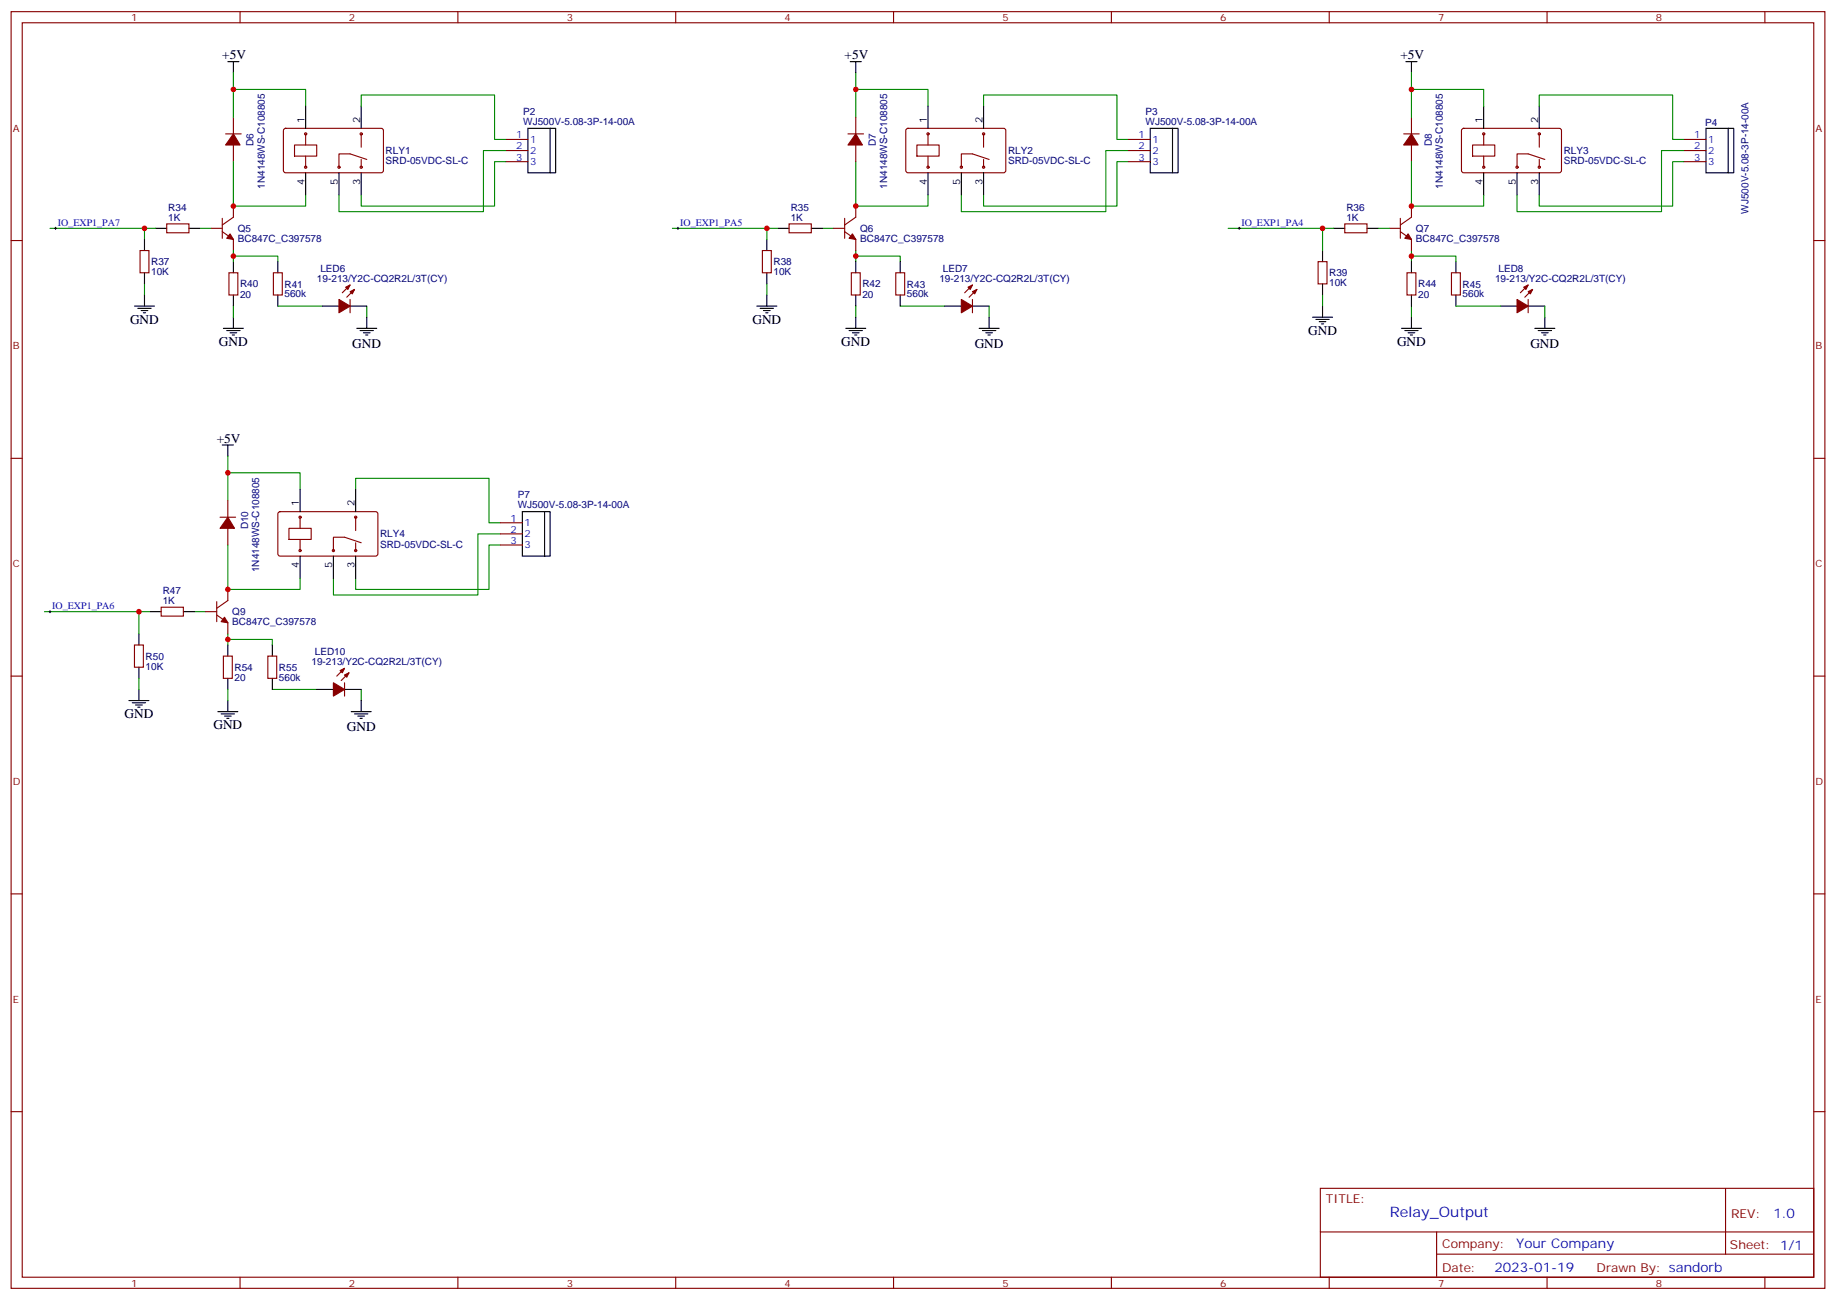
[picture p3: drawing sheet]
<svg xmlns="http://www.w3.org/2000/svg" width="583mm" height="413mm" viewBox="0 0 583 413" stroke-linecap="round" stroke-linejoin="round" font-family="sans-serif">
<g fill="none" stroke="#000" stroke-width=".35">
<path d="M72.3 19.6h3.5M74.1 19.6v3.5M269.9 19.6h3.5M271.6 19.6v3.5M446.3 19.6h3.5M448 19.6v3.5M97 33.7v7M114.7 33.7v7M294.6 33.7v7M312.2 33.7v7M471 33.7v7M488.6 33.7v7"/>
<path d="M97 54.9v7M107.6 54.9v7M114.7 54.9v7M167.6 40.7h7v14.2h-7zM174.6 40.7h1.8v14.2h-1.8M294.6 54.9v7M305.2 54.9v7M312.2 54.9v7M365.1 40.7h7.1v14.2h-7.1zM372.2 40.7h1.7v14.2h-1.7M471 54.9v7M481.5 54.9v7"/>
<path d="M488.6 54.9v7M541.5 40.7h7.1v14.2h-7.1zM548.6 40.7h1.7v14.2h-1.7M45.9 76v3.6M49.4 72.5h3.5M60 72.5h3.5M243.4 76v3.6M246.9 72.5h3.6M257.5 72.5h3.6M419.8 79.6v3.5M423.3 72.5h3.6M433.9 72.5h3.5"/>
<path d="M42.7 97.2h6.3M43.7 97.9h4.3M44.8 98.6h2.1M45.5 99.3h.7M45.9 86.6v3.5M45.9 93.7v3.5M74.1 83.1v3.5M74.1 93.7v3.5M88.2 83.1v3.5M88.2 93.7v3.5M102.3 97.2h5.3M111.1 97.2h5.3"/>
<path d="M240.2 97.2h6.4M241.3 97.9h4.2M242.4 98.6h2.1M243.1 99.3h.7M243.4 86.6v3.5M243.4 93.7v3.5M271.6 83.1v3.5M271.6 93.7v3.5M285.8 83.1v3.5M285.8 93.7v3.5M299.9 97.2h5.3M308.7 97.2h5.3"/>
<path d="M419.8 90.1v3.6M419.8 97.2v3.5M448 83.1v3.5M448 93.7v3.5M462.1 83.1v3.5M462.1 93.7v3.5M476.2 97.2h5.3M485.1 97.2h5.3M70.9 104.2h6.4M72 105h4.2M73 105.7h2.1M73.7 106.4h.7"/>
<path d="M74.1 100.7v3.5M113.2 104.2h6.4M114.3 105h4.2M115.4 105.7h2.1M116.1 106.4h.7M116.4 100.7v3.5M268.5 104.2h6.3M269.5 105h4.3M270.6 105.7h2.1M271.3 106.4h.7M271.6 100.7v3.5M310.8 104.2h6.3"/>
<path d="M311.9 105h4.2M312.9 105.7h2.1M313.6 106.4h.7M314 100.7v3.5M416.6 100.7h6.4M417.7 101.4h4.2M418.7 102.1h2.2M419.5 102.8h.7M444.9 104.2h6.3M445.9 105h4.2M447 105.7h2.1M447.7 106.4h.7"/>
<path d="M448 100.7v3.5M487.2 104.2h6.3M488.2 105h4.3M489.3 105.7h2.1M490 106.4h.7M490.4 100.7v3.5M70.6 141.3h3.5M72.3 141.3v3.5M95.2 155.4v7.1M112.9 155.4v7.1M95.2 176.6v7M105.8 176.6v7"/>
<path d="M112.9 176.6v7M165.8 162.5h7.1v14.1h-7.1zM172.9 162.5h1.7v14.1h-1.7M47.6 194.2h3.6M58.2 194.2h3.5M44.1 201.3v3.5M44.1 211.8v3.6M44.1 218.9v3.5M72.3 204.8v3.5M72.3 215.4v3.5M86.4 204.8v3.5M86.4 215.4v3.5"/>
<path d="M100.5 218.9h5.3M109.4 218.9h5.3M40.9 222.4h6.4M42 223.1h4.2M43 223.8h2.2M43.7 224.5h.7M69.1 226h6.4M70.2 226.7h4.2M71.3 227.4h2.1M72 228.1h.7M72.3 222.4v3.6M111.5 226h6.3"/>
<path d="M112.5 226.7h4.3M113.6 227.4h2.1M114.3 228.1h.7M114.7 222.4v3.6"/>
</g>
<g fill="none" stroke="#870000" stroke-width=".35">
<path d="M3.5 3.7h575.8v405.3h-575.8zM7.1 7.2h568.6v398.3h-568.6zM76.2 3.7v3.5M145.3 3.7v3.5M214.5 3.7v3.5M283.6 3.7v3.5M352.8 3.7v3.5M421.9 3.7v3.5M491.1 3.7v3.5M560.2 3.7v3.5M74.1 37.2v5.3M271.6 37.2v5.3"/>
<path d="M448 37.2v5.3M71.6 42.5h5M74.1 46v5.3M90.2 41l.5-.3 30.6 .1 .4 .7-.1 12.9-.6 .5-30.6-.1-.4-.6v-12.7zM93.5 46h7v3.6h-7zM97 42.5v3.5M97 49.6v3.5M114.7 42.5v4.2M114.7 50.6v2.5M116.4 50.6l-5.3-1.7h-3.5v4.2M160.5 44.3h7.1M160.5 47.8h7.1"/>
<path d="M160.5 51.3h7.1M269.2 42.5h4.9M271.6 46v5.3M287.7 41l.5-.3 30.6 .1 .5 .7-.1 12.9-.6 .5-30.7-.1-.4-.6v-12.7zM291 46h7.1v3.6h-7.1zM294.6 42.5v3.5M294.6 49.6v3.5M312.2 42.5v4.2M312.2 50.6v2.5M314 50.6l-5.3-1.7h-3.5v4.2M358.1 44.3h7M358.1 47.8h7"/>
<path d="M358.1 51.3h7M445.6 42.5h4.9M448 46v5.3M464.1 41l.5-.3 30.6 .1 .5 .7-.1 12.9-.7 .5-30.6-.1-.4-.6v-12.7zM467.4 46h7.1v3.6h-7.1zM471 42.5v3.5M471 49.6v3.5M488.6 42.5v4.2M488.6 50.6v2.5M490.4 50.6l-5.3-1.7h-3.6v4.2M534.5 44.3h7M534.5 47.8h7"/>
<path d="M534.5 51.3h7M3.5 76.4h3.6M44.4 79.6h2.9v7h-2.9zM52.9 71.1h7.1v2.8h-7.1zM67 72.5h3.6M70.6 73.6l3.5 2.4v3.6M70.6 69.3v6.4M74.1 65.4v3.6l-3.5 2.4M242 79.6h2.8v7h-2.8zM250.5 71.1h7v2.8h-7zM264.6 72.5h3.5M268.1 73.6l3.5 2.4v3.6"/>
<path d="M268.1 69.3v6.4M271.6 65.4v3.6l-3.5 2.4M426.9 71.1h7v2.8h-7zM441 72.5h3.5M444.5 73.6l3.5 2.4v3.6M444.5 69.3v6.4M448 65.4v3.6l-3.5 2.4M575.7 76.4h3.6M72.7 86.6h2.8v7.1h-2.8zM86.8 86.6h2.8v7.1h-2.8zM111.1 90.5l-2.4 2.5M111.1 95.1v4.2"/>
<path d="M112.5 91.9l-2.4 2.5M270.2 86.6h2.8v7.1h-2.8zM284.3 86.6h2.9v7.1h-2.9zM308.7 90.5l-2.5 2.5M308.7 95.1v4.2M310.1 91.9l-2.5 2.5M418.4 83.1h2.8v7h-2.8zM446.6 86.6h2.8v7.1h-2.8zM460.7 86.6h2.8v7.1h-2.8zM485.1 90.5l-2.5 2.5M485.1 95.1v4.2M486.5 91.9l-2.5 2.5"/>
<path d="M3.5 145.5h3.6M72.3 158.9v5.3M575.7 145.5h3.6M69.8 164.2h5M72.3 167.7v5.3M88.4 162.7l.5-.2h30.6l.4 .7v12.9l-.7 .5-30.6-.1-.4-.6v-12.7zM91.7 167.7h7.1v3.6h-7.1zM95.2 164.2v3.5M95.2 171.3v3.5M112.9 164.2v4.3M112.9 172.3v2.5M114.7 172.3l-5.3-1.7h-3.6v4.2"/>
<path d="M158.7 166h7.1M158.7 169.5h7.1M158.7 173h7.1M51.2 192.8h7v2.8h-7zM65.3 194.2h3.5M68.8 195.3l3.5 2.4v3.6M68.8 191v6.4M72.3 187.1v3.6l-3.5 2.4M3.5 214.7h3.6M42.7 204.8h2.8v7h-2.8zM70.9 208.3h2.8v7.1h-2.8zM85 208.3h2.8v7.1h-2.8z"/>
<path d="M109.4 212.2l-2.5 2.5M109.4 216.8v4.2M110.8 213.6l-2.5 2.5M575.7 214.7h3.6M3.5 283.8h3.6M575.7 283.8h3.6M3.5 353h3.6M575.7 353h3.6M419.1 377.3h156.6v28.2h-156.6zM547.7 377.3v20.9M419.1 391.1h156.5M456 398.2h119.6"/>
<path d="M456 391.1v14.2M76.2 405.5v3.5M145.3 405.5v3.5M214.5 405.5v3.5M283.6 405.5v3.5M352.8 405.5v3.5M421.9 405.5v3.5M491.1 405.5v3.5M560.2 405.5v3.5"/>
<circle cx="97" cy="42.5" r=".35"/>
<circle cx="97" cy="53.1" r=".35"/>
<circle cx="107.6" cy="53.1" r=".35"/>
<circle cx="114.7" cy="42.5" r=".35"/>
<circle cx="114.7" cy="53.1" r=".35"/>
<circle cx="294.6" cy="42.5" r=".35"/>
<circle cx="294.6" cy="53.1" r=".35"/>
<circle cx="305.2" cy="53.1" r=".35"/>
<circle cx="312.2" cy="42.5" r=".35"/>
<circle cx="312.2" cy="53.1" r=".35"/>
<circle cx="471" cy="42.5" r=".35"/>
<circle cx="471" cy="53.1" r=".35"/>
<circle cx="481.5" cy="53.1" r=".35"/>
<circle cx="488.6" cy="42.5" r=".35"/>
<circle cx="488.6" cy="53.1" r=".35"/>
<circle cx="95.3" cy="174.8" r=".35"/>
<circle cx="95.3" cy="164.2" r=".35"/>
<circle cx="105.8" cy="174.8" r=".35"/>
<circle cx="112.9" cy="164.2" r=".35"/>
<circle cx="112.9" cy="174.8" r=".35"/>
</g>
<g fill="#870000" stroke="#870000" stroke-width=".35">
<path d="M74.1 42.5l2.1 3.5h-4.6z"/>
<path d="M73 74.3l1.1 1.7-2.1-.3z"/>
<path d="M71.3 196l1 1.7-2.1-.3z"/>
<path d="M72.3 164.2l2.1 3.5h-4.6z"/>
<path d="M448 42.5l2.1 3.5h-4.5z"/>
<path d="M447 74.3l1 1.7-2.1-.3z"/>
<path d="M270.6 74.3l1 1.7-2.1-.3z"/>
<path d="M271.6 42.5l2.2 3.5h-4.6z"/>
<path d="M481.5 95.1l3.6 2.1-3.6 2.1z"/>
<path d="M485.1 92.6l1.4-.7-.7 1.4z"/>
<path d="M483.7 91.2l1.4-.7-.7 1.4z"/>
<path d="M305.2 95.1l3.5 2.1-3.5 2.1z"/>
<path d="M308.7 92.6l1.4-.7-.7 1.4z"/>
<path d="M307.3 91.2l1.4-.7-.7 1.4z"/>
<path d="M107.6 95.1l3.5 2.1-3.5 2.1z"/>
<path d="M111.1 92.6l1.4-.7-.7 1.4z"/>
<path d="M109.7 91.2l1.4-.7-.7 1.4z"/>
<path d="M105.8 216.8l3.6 2.1-3.6 2.1z"/>
<path d="M109.4 214.3l1.4-.7-.7 1.4z"/>
<path d="M107.9 212.9l1.5-.7-.7 1.4z"/>
</g>
<g fill="none" stroke="#008700" stroke-width=".35">
<path d="M74.1 23.1v5.3M97 33.7v-5.3h-22.9v8.8M114.7 33.7v-3.5h42.3v14.1h3.5M271.6 23.1v5.3M294.6 33.7v-5.3h-23v8.8M312.2 33.7v-3.5h42.3v14.1h3.6M448 23.1v5.3M471 33.7v-5.3h-23v8.8M488.6 33.7v-3.5h42.3v14.1h3.6M74.1 51.3v14.1h22.9v-3.5M160.5 47.8h-7v19.4h-45.9v-5.3M160.5 51.3h-3.5v14.1h-42.3v-3.5"/>
<path d="M271.6 51.3v14.1h23v-3.5M358.1 51.3h-3.6v14.1h-42.3v-3.5M358.1 47.8h-7.1v19.4h-45.8v-5.3M448 51.3v14.1h23v-3.5M534.5 47.8h-7.1v19.4h-45.9v-5.3M534.5 51.3h-3.6v14.1h-42.3v-3.5M15.9 72.5h33.5M45.9 72.5v3.5M63.5 72.5h3.5M74.1 79.6v3.5M213.4 72.5h33.5M243.4 72.5v3.5"/>
<path d="M261.1 72.5h3.5M271.6 79.6v3.5M389.8 72.5h33.5M419.8 72.5v7.1M437.4 72.5h3.6M448 79.6v3.5M45.9 90.1v3.6M74.1 81.3h14.1v1.8M74.1 97.2v3.5M88.2 97.2h14.1M116.4 97.2v3.5M243.4 90.1v3.6"/>
<path d="M271.6 81.3h14.2v1.8M271.6 97.2v3.5M285.8 97.2h14.1M314 97.2v3.5M419.8 93.7v3.5M448 81.3h14.1v1.8M448 97.2v3.5M462.1 97.2h14.1M490.4 97.2v3.5M72.3 144.8v5.3M95.2 155.4v-5.3h-22.9v8.8M112.9 155.4v-3.5h42.3v14.1h3.5"/>
<path d="M72.3 173v14.1h22.9v-3.5M158.7 173h-3.5v14.1h-42.3v-3.5M158.7 169.5h-7v19.4h-45.9v-5.3M14.1 194.2h33.5M44.1 194.2v7.1M61.7 194.2h3.6M44.1 215.4v3.5M72.3 203h14.1v1.8M72.3 201.3v3.5M72.3 218.9v3.5M86.4 218.9h14.1M114.7 218.9v3.5"/>
</g>
<path d="M17.3 72.5h.7M17.6 72.1v.7M214.8 72.5h.7M215.2 72.1v.7M393 72.5h.7M393.3 72.1v.7M15.5 194.2h.7M15.9 193.9v.7" fill="none" stroke="#000" stroke-width=".32"/>
<g fill="#c00">
<circle cx="74.1" cy="28.4" r=".88"/>
<circle cx="74.1" cy="65.4" r=".88"/>
<circle cx="72.3" cy="187.1" r=".88"/>
<circle cx="72.3" cy="150.1" r=".88"/>
<circle cx="45.9" cy="72.5" r=".88"/>
<circle cx="44.1" cy="194.2" r=".88"/>
<circle cx="448" cy="28.4" r=".88"/>
<circle cx="448" cy="65.4" r=".88"/>
<circle cx="271.6" cy="65.4" r=".88"/>
<circle cx="271.6" cy="28.4" r=".88"/>
<circle cx="419.8" cy="72.5" r=".88"/>
<circle cx="243.4" cy="72.5" r=".88"/>
<circle cx="448" cy="81.3" r=".88"/>
<circle cx="271.6" cy="81.3" r=".88"/>
<circle cx="74.1" cy="81.3" r=".88"/>
<circle cx="72.3" cy="203" r=".88"/>
</g>
<text font-size="4.6" fill="#00f" x="441.2" y="386.3">Relay_Output</text>
<g font-size="4.2">
<text x="70.6" y="18.9">+5V</text>
<text x="268.1" y="18.9">+5V</text>
<text x="444.5" y="18.9">+5V</text>
<text x="41.3" y="102.8">GND</text>
<text x="238.8" y="102.8">GND</text>
<text x="415.2" y="106.4">GND</text>
<text x="69.5" y="109.9">GND</text>
<text x="111.8" y="110.3">GND</text>
<text x="267.1" y="109.9">GND</text>
<text x="309.4" y="110.3">GND</text>
<text x="443.4" y="109.9">GND</text>
<text x="485.8" y="110.3">GND</text>
<text x="68.8" y="140.6">+5V</text>
<text x="39.5" y="228.1">GND</text>
<text x="67.7" y="231.6">GND</text>
<text x="110.1" y="232.1">GND</text>
</g>
<g font-size="4.2" fill="#00f">
<text x="562.9" y="386.6">1.0</text>
<text x="481.3" y="396.1">Your Company</text>
<text x="474.4" y="403.9">2023-01-19</text>
</g>
<g font-size="3.9" fill="#800">
<text x="420.9" y="381.9">TITLE:</text>
<text x="549.5" y="386.6">REV:</text>
<text x="457.8" y="396.1">Company:</text>
<text x="549.1" y="396.7">Sheet: 1/1</text>
<text x="457.8" y="403.8">Date:</text>
<text x="506.8" y="403.8">Drawn By: sandorb</text>
</g>
<g font-size="3.2" fill="#800">
<text x="41.6" y="6.7">1</text>
<text x="110.8" y="6.7">2</text>
<text x="179.9" y="6.7">3</text>
<text x="249.1" y="6.7">4</text>
<text x="318.2" y="6.7">5</text>
<text x="387.3" y="6.7">6</text>
<text x="456.5" y="6.7">7</text>
<text x="525.6" y="6.7">8</text>
<text x="4.1" y="41.8">A</text>
<text x="576.3" y="41.8">A</text>
<text x="4.1" y="110.9">B</text>
<text x="576.3" y="110.9">B</text>
<text x="4.1" y="180.1">C</text>
<text x="576.3" y="180.1">C</text>
<text x="4.1" y="249.2">D</text>
<text x="576.3" y="249.2">D</text>
<text x="4.1" y="318.4">E</text>
<text x="576.3" y="318.4">E</text>
<text x="41.6" y="408.5">1</text>
<text x="110.8" y="408.5">2</text>
<text x="179.9" y="408.5">3</text>
<text x="249.1" y="408.5">4</text>
<text x="318.2" y="408.5">5</text>
<text x="387.3" y="408.5">6</text>
<text x="456.5" y="408.5">7</text>
<text x="525.6" y="408.5">8</text>
</g>
<g font-size="3.2">
<text x="96.7" y="39" transform="rotate(-90 96.7 39)">1</text>
<text x="114.3" y="39" transform="rotate(-90 114.3 39)">2</text>
<text x="294.2" y="39" transform="rotate(-90 294.2 39)">1</text>
<text x="311.9" y="39" transform="rotate(-90 311.9 39)">2</text>
<text x="470.6" y="39" transform="rotate(-90 470.6 39)">1</text>
<text x="488.2" y="39" transform="rotate(-90 488.2 39)">2</text>
<text x="96.7" y="58.6" transform="rotate(-90 96.7 58.6)">4</text>
<text x="107.2" y="58.6" transform="rotate(-90 107.2 58.6)">5</text>
<text x="114.3" y="58.6" transform="rotate(-90 114.3 58.6)">3</text>
<text x="294.2" y="58.6" transform="rotate(-90 294.2 58.6)">4</text>
<text x="304.8" y="58.6" transform="rotate(-90 304.8 58.6)">5</text>
<text x="311.9" y="58.6" transform="rotate(-90 311.9 58.6)">3</text>
<text x="470.6" y="58.6" transform="rotate(-90 470.6 58.6)">4</text>
<text x="481.2" y="58.6" transform="rotate(-90 481.2 58.6)">5</text>
<text x="488.2" y="58.6" transform="rotate(-90 488.2 58.6)">3</text>
<text x="94.9" y="160.7" transform="rotate(-90 94.9 160.7)">1</text>
<text x="112.5" y="160.7" transform="rotate(-90 112.5 160.7)">2</text>
<text x="94.9" y="180.3" transform="rotate(-90 94.9 180.3)">4</text>
<text x="105.5" y="180.3" transform="rotate(-90 105.5 180.3)">5</text>
<text x="112.5" y="180.3" transform="rotate(-90 112.5 180.3)">3</text>
</g>
<g font-size="3.2" fill="#000080">
<text x="166.1" y="39.7">WJ500V-5.08-3P-14-00A</text>
<text x="166.1" y="36.5">P2</text>
<text x="363.6" y="39.7">WJ500V-5.08-3P-14-00A</text>
<text x="363.6" y="36.5">P3</text>
<text x="541.3" y="40.1">P4</text>
<text x="80.5" y="46.4" transform="rotate(-90 80.5 46.4)">D6</text>
<text x="278.1" y="46.4" transform="rotate(-90 278.1 46.4)">D7</text>
<text x="454.4" y="46.4" transform="rotate(-90 454.4 46.4)">D8</text>
<text x="122.4" y="52.2">SRD-05VDC-SL-C</text>
<text x="122.4" y="48.9">RLY1</text>
<text x="320" y="52.2">SRD-05VDC-SL-C</text>
<text x="320" y="48.9">RLY2</text>
<text x="496.4" y="52.2">SRD-05VDC-SL-C</text>
<text x="496.4" y="48.9">RLY3</text>
<text x="84" y="59.9" transform="rotate(-90 84 59.9)">1N4148WS-C108805</text>
<text x="281.6" y="59.9" transform="rotate(-90 281.6 59.9)">1N4148WS-C108805</text>
<text x="458" y="59.9" transform="rotate(-90 458 59.9)">1N4148WS-C108805</text>
<text x="53.4" y="70">1K</text>
<text x="53.4" y="66.9">R34</text>
<text x="251" y="70">1K</text>
<text x="251" y="66.9">R35</text>
<text x="427.4" y="70">1K</text>
<text x="427.4" y="66.9">R36</text>
<text x="555" y="67.8" transform="rotate(-90 555 67.8)">WJ500V-5.08-3P-14-00A</text>
<text x="75.5" y="76.8">BC847C_C397578</text>
<text x="75.5" y="73.6">Q5</text>
<text x="273" y="76.8">BC847C_C397578</text>
<text x="273" y="73.6">Q6</text>
<text x="449.4" y="76.8">BC847C_C397578</text>
<text x="449.4" y="73.6">Q7</text>
<text x="48" y="87.4">10K</text>
<text x="48" y="84.2">R37</text>
<text x="100.6" y="89.4">19-213/Y2C-CQ2R2L/3T(CY)</text>
<text x="101.7" y="86.3">LED6</text>
<text x="245.5" y="87.4">10K</text>
<text x="245.5" y="84.2">R38</text>
<text x="298.2" y="89.4">19-213/Y2C-CQ2R2L/3T(CY)</text>
<text x="299.3" y="86.3">LED7</text>
<text x="421.9" y="87.8">R39</text>
<text x="474.6" y="89.4">19-213/Y2C-CQ2R2L/3T(CY)</text>
<text x="475.7" y="86.3">LED8</text>
<text x="76.2" y="94.5">20</text>
<text x="76.2" y="91.2">R40</text>
<text x="90.3" y="94.4">560k</text>
<text x="90.3" y="91.3">R41</text>
<text x="273.8" y="94.5">20</text>
<text x="273.8" y="91.2">R42</text>
<text x="287.9" y="94.4">560k</text>
<text x="287.9" y="91.3">R43</text>
<text x="421.9" y="90.9">10K</text>
<text x="450.1" y="94.5">20</text>
<text x="450.1" y="91.2">R44</text>
<text x="464.3" y="94.4">560k</text>
<text x="464.3" y="91.3">R45</text>
<text x="164.3" y="161.4">WJ500V-5.08-3P-14-00A</text>
<text x="164.3" y="158.2">P7</text>
<text x="78.7" y="168.1" transform="rotate(-90 78.7 168.1)">D10</text>
<text x="120.6" y="173.9">SRD-05VDC-SL-C</text>
<text x="120.6" y="170.6">RLY4</text>
<text x="82.3" y="181.6" transform="rotate(-90 82.3 181.6)">1N4148WS-C108805</text>
<text x="51.7" y="191.7">1K</text>
<text x="51.7" y="188.6">R47</text>
<text x="73.7" y="195.4">Q9</text>
<text x="73.7" y="198.5">BC847C_C397578</text>
<text x="46.2" y="209.5">R50</text>
<text x="99.9" y="208">LED10</text>
<text x="46.2" y="212.6">10K</text>
<text x="74.4" y="213">R54</text>
<text x="88.5" y="213">R55</text>
<text x="98.9" y="211.1">19-213/Y2C-CQ2R2L/3T(CY)</text>
<text x="74.4" y="216.2">20</text>
<text x="88.5" y="216.1">560k</text>
</g>
<g font-size="3.2" fill="#00f">
<text x="163.8" y="43.9">1</text>
<text x="163.8" y="47.4">2</text>
<text x="168.3" y="45.3">1</text>
<text x="361.3" y="43.9">1</text>
<text x="361.3" y="47.4">2</text>
<text x="365.8" y="45.3">1</text>
<text x="537.7" y="43.9">1</text>
<text x="537.7" y="47.4">2</text>
<text x="542.2" y="45.3">1</text>
<text x="163.8" y="51">3</text>
<text x="168.3" y="48.9">2</text>
<text x="168.3" y="52.4">3</text>
<text x="361.3" y="51">3</text>
<text x="365.8" y="48.9">2</text>
<text x="365.8" y="52.4">3</text>
<text x="537.7" y="51">3</text>
<text x="542.2" y="48.9">2</text>
<text x="542.2" y="52.4">3</text>
<text x="18.3" y="71.6">IO_EXP1_PA7</text>
<text x="215.9" y="71.6">IO_EXP1_PA5</text>
<text x="394.1" y="71.6">IO_EXP1_PA4</text>
<text x="162" y="165.6">1</text>
<text x="166.5" y="167">1</text>
<text x="162" y="169.2">2</text>
<text x="162" y="172.7">3</text>
<text x="166.5" y="170.6">2</text>
<text x="166.5" y="174.1">3</text>
<text x="16.6" y="193.3">IO_EXP1_PA6</text>
</g>
</svg>
